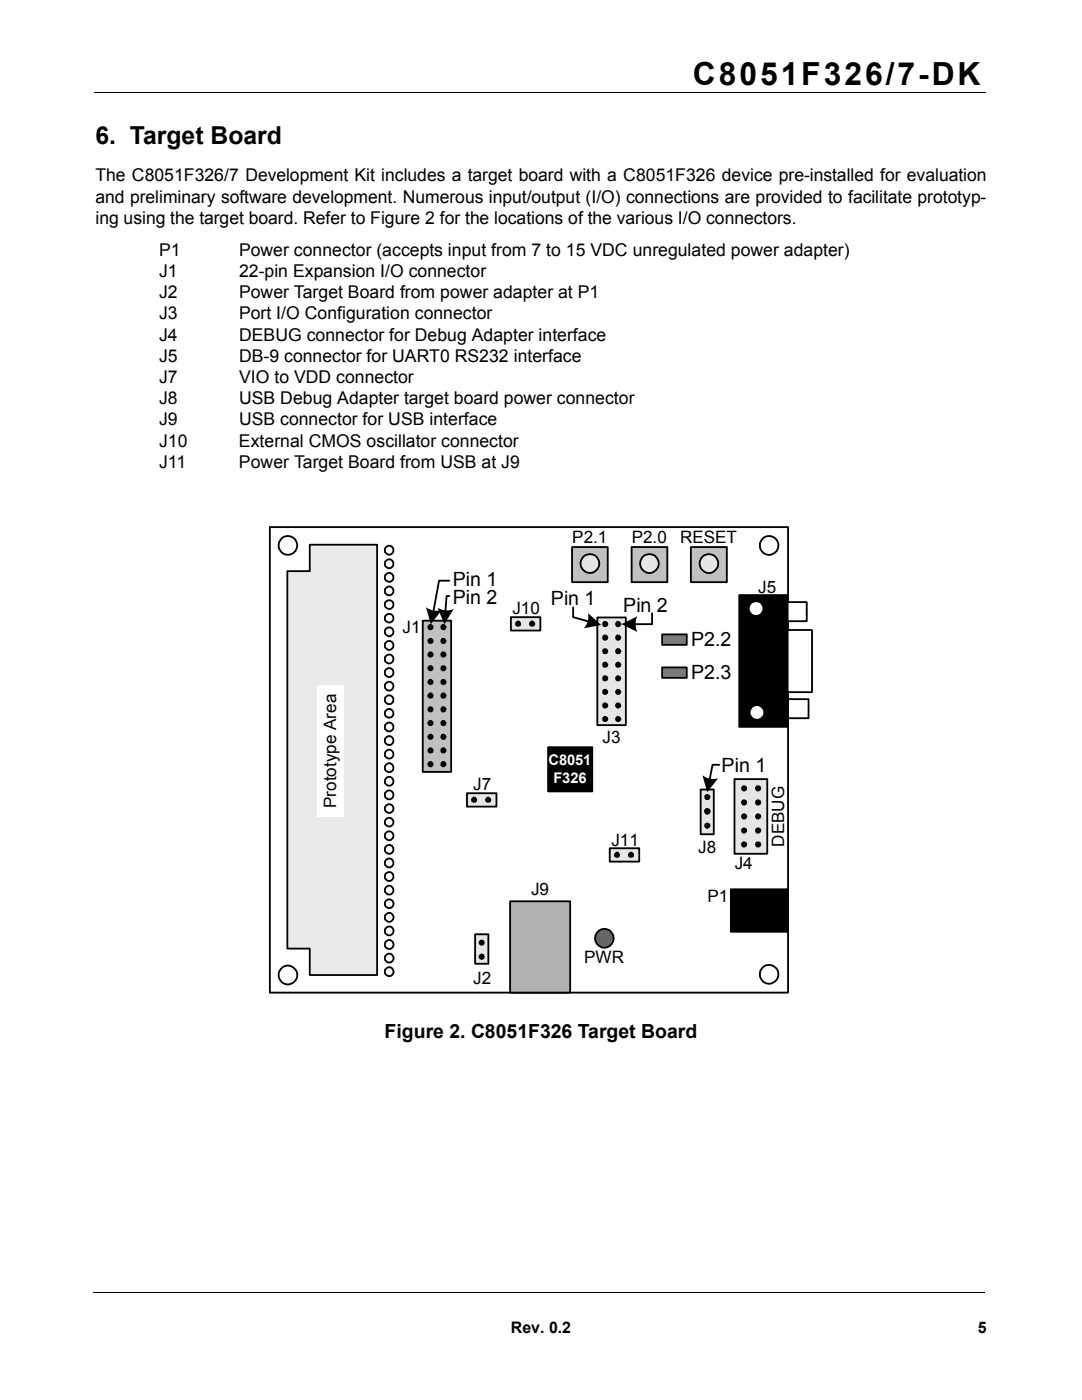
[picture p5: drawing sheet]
<svg xmlns="http://www.w3.org/2000/svg" width="216mm" height="279mm" viewBox="0 0 216 279" stroke-linecap="round" stroke-linejoin="round" font-family="sans-serif">
<path d="M18.8 18.4h177.8M18.6 257.9h177.8" fill="none" stroke="#000" stroke-width=".2"/>
<g fill="#fff">
<path d="M19.1 259.4h38.1v14.5h-38.1z"/>
<path d="M53.1 104.2h109.7v94.7h-109.7z"/>
<path d="M156.7 139.5h4.6v3.8h-4.6z"/>
</g>
<path d="M53.8 105.2h103.4v92.9h-103.4M156.7 139.5h4.6v3.8h-4.6z" fill="none" stroke="#000" stroke-width=".37"/>
<circle cx="153.5" cy="108.8" r="1.86" fill="#fff"/>
<circle cx="153.5" cy="108.8" r="1.86" fill="none" stroke="#000" stroke-width=".37"/>
<circle cx="153.5" cy="194.4" r="1.87" fill="#fff"/>
<circle cx="153.5" cy="194.4" r="1.87" fill="none" stroke="#000" stroke-width=".37"/>
<path d="M146.6 155.5h6.5v14.9h-6.5z" fill="#e6e6e6"/>
<g fill="none" stroke="#000" stroke-width=".37">
<path d="M146.6 155.5h6.5v14.9h-6.5zM145.8 177.5h11.3v8.4h-11.3z"/>
<circle cx="148.5" cy="157.3" r=".44"/>
<circle cx="151.3" cy="157.3" r=".44"/>
<circle cx="148.5" cy="162.9" r=".44"/>
<circle cx="148.5" cy="165.8" r=".44"/>
<circle cx="148.5" cy="160.2" r=".44"/>
<circle cx="148.5" cy="168.5" r=".44"/>
<circle cx="151.3" cy="162.9" r=".44"/>
<circle cx="151.3" cy="165.8" r=".44"/>
<circle cx="151.3" cy="160.2" r=".44"/>
<circle cx="151.3" cy="168.5" r=".44"/>
</g>
<g fill="#000">
<circle cx="148.5" cy="157.3" r=".44"/>
<circle cx="151.3" cy="157.3" r=".44"/>
<circle cx="148.5" cy="162.9" r=".44"/>
<circle cx="148.5" cy="165.8" r=".44"/>
<circle cx="148.5" cy="160.2" r=".44"/>
<circle cx="148.5" cy="168.5" r=".44"/>
<circle cx="151.3" cy="162.9" r=".44"/>
<circle cx="151.3" cy="165.8" r=".44"/>
<circle cx="151.3" cy="160.2" r=".44"/>
<circle cx="151.3" cy="168.5" r=".44"/>
</g>
<path d="M145.8 177.5h11.3v8.4h-11.3z" fill="#000"/>
<circle cx="57.5" cy="194.6" r="1.87" fill="#fff"/>
<g fill="none" stroke="#000" stroke-width=".37">
<path d="M53.8 105.2v92.9"/>
<circle cx="57.5" cy="194.6" r="1.87"/>
</g>
<circle cx="57.4" cy="108.8" r="1.86" fill="#fff"/>
<circle cx="57.4" cy="108.8" r="1.86" fill="none" stroke="#000" stroke-width=".37"/>
<path d="M61.8 108.7h13.4v85.9h-13.4v-5.3h-4.5v-75.3h4.5z" fill-rule="evenodd" fill="#eaeaea"/>
<path d="M61.8 108.7h13.4v85.9h-13.4v-5.3h-4.5v-75.3h4.5z" fill="none" stroke="#000" stroke-width=".37"/>
<path d="M63.4 136.7h5.2v26.3h-5.2z" fill="#fff"/>
<path d="M147.5 118.8h9.7v26.3h-9.7z" fill="#000"/>
<path d="M147.5 118.8h9.7v26.3h-9.7z" fill="none" stroke="#000" stroke-width=".37"/>
<circle cx="150.9" cy="121.5" r="1.49" fill="#fff"/>
<circle cx="150.9" cy="121.5" r="1.49" fill="none" stroke="#000" stroke-width=".37"/>
<circle cx="151" cy="142.2" r="1.47" fill="#fff"/>
<circle cx="151" cy="142.2" r="1.47" fill="none" stroke="#000" stroke-width=".37"/>
<path d="M157.2 125.7h4.8v12.4h-4.8z" fill="#fff"/>
<path d="M157.2 125.7h4.8v12.4h-4.8z" fill="none" stroke="#000" stroke-width=".37"/>
<path d="M157.2 120.2h3.8v3.8h-3.8z" fill="#fff"/>
<path d="M157.2 120.2h3.8v3.8h-3.8z" fill="none" stroke="#000" stroke-width=".37"/>
<circle cx="77.7" cy="142.3" r=".87" fill="#fff"/>
<circle cx="77.7" cy="142.3" r=".87" fill="none" stroke="#000" stroke-width=".37"/>
<circle cx="77.7" cy="145.1" r=".87" fill="#fff"/>
<circle cx="77.7" cy="145.1" r=".87" fill="none" stroke="#000" stroke-width=".37"/>
<circle cx="77.7" cy="150.5" r=".88" fill="#fff"/>
<circle cx="77.7" cy="150.5" r=".88" fill="none" stroke="#000" stroke-width=".37"/>
<circle cx="77.7" cy="155.9" r=".88" fill="#fff"/>
<circle cx="77.7" cy="155.9" r=".88" fill="none" stroke="#000" stroke-width=".37"/>
<circle cx="77.7" cy="161.3" r=".87" fill="#fff"/>
<circle cx="77.7" cy="161.3" r=".87" fill="none" stroke="#000" stroke-width=".37"/>
<circle cx="77.7" cy="164.1" r=".87" fill="#fff"/>
<circle cx="77.7" cy="164.1" r=".87" fill="none" stroke="#000" stroke-width=".37"/>
<circle cx="77.7" cy="169.5" r=".88" fill="#fff"/>
<circle cx="77.7" cy="169.5" r=".88" fill="none" stroke="#000" stroke-width=".37"/>
<circle cx="77.7" cy="172.2" r=".88" fill="#fff"/>
<circle cx="77.7" cy="172.2" r=".88" fill="none" stroke="#000" stroke-width=".37"/>
<circle cx="77.7" cy="109.8" r=".88" fill="#fff"/>
<circle cx="77.7" cy="109.8" r=".88" fill="none" stroke="#000" stroke-width=".37"/>
<circle cx="77.7" cy="112.5" r=".88" fill="#fff"/>
<circle cx="77.7" cy="112.5" r=".88" fill="none" stroke="#000" stroke-width=".37"/>
<circle cx="77.7" cy="117.9" r=".88" fill="#fff"/>
<circle cx="77.7" cy="117.9" r=".88" fill="none" stroke="#000" stroke-width=".37"/>
<circle cx="77.7" cy="120.6" r=".87" fill="#fff"/>
<circle cx="77.7" cy="120.6" r=".87" fill="none" stroke="#000" stroke-width=".37"/>
<circle cx="77.7" cy="126.1" r=".87" fill="#fff"/>
<circle cx="77.7" cy="126.1" r=".87" fill="none" stroke="#000" stroke-width=".37"/>
<circle cx="77.7" cy="128.8" r=".88" fill="#fff"/>
<circle cx="77.7" cy="128.8" r=".88" fill="none" stroke="#000" stroke-width=".37"/>
<circle cx="77.7" cy="134.2" r=".88" fill="#fff"/>
<circle cx="77.7" cy="134.2" r=".88" fill="none" stroke="#000" stroke-width=".37"/>
<circle cx="77.7" cy="136.9" r=".88" fill="#fff"/>
<circle cx="77.7" cy="136.9" r=".88" fill="none" stroke="#000" stroke-width=".37"/>
<circle cx="77.7" cy="177.6" r=".88" fill="#fff"/>
<circle cx="77.7" cy="177.6" r=".88" fill="none" stroke="#000" stroke-width=".37"/>
<circle cx="77.7" cy="180.3" r=".88" fill="#fff"/>
<circle cx="77.7" cy="180.3" r=".88" fill="none" stroke="#000" stroke-width=".37"/>
<circle cx="77.7" cy="185.8" r=".88" fill="#fff"/>
<circle cx="77.7" cy="185.8" r=".88" fill="none" stroke="#000" stroke-width=".37"/>
<circle cx="77.7" cy="188.5" r=".89" fill="#fff"/>
<circle cx="77.7" cy="188.5" r=".89" fill="none" stroke="#000" stroke-width=".37"/>
<circle cx="77.7" cy="193.9" r=".89" fill="#fff"/>
<circle cx="77.7" cy="193.9" r=".89" fill="none" stroke="#000" stroke-width=".37"/>
<circle cx="77.7" cy="153.2" r=".88" fill="#fff"/>
<circle cx="77.7" cy="153.2" r=".88" fill="none" stroke="#000" stroke-width=".37"/>
<circle cx="77.7" cy="191.2" r=".89" fill="#fff"/>
<circle cx="77.7" cy="191.2" r=".89" fill="none" stroke="#000" stroke-width=".37"/>
<circle cx="77.7" cy="183.1" r=".88" fill="#fff"/>
<circle cx="77.7" cy="183.1" r=".88" fill="none" stroke="#000" stroke-width=".37"/>
<circle cx="77.7" cy="115.2" r=".88" fill="#fff"/>
<circle cx="77.7" cy="115.2" r=".88" fill="none" stroke="#000" stroke-width=".37"/>
<circle cx="77.7" cy="174.9" r=".88" fill="#fff"/>
<circle cx="77.7" cy="174.9" r=".88" fill="none" stroke="#000" stroke-width=".37"/>
<circle cx="77.7" cy="123.3" r=".87" fill="#fff"/>
<circle cx="77.7" cy="123.3" r=".87" fill="none" stroke="#000" stroke-width=".37"/>
<circle cx="77.7" cy="131.5" r=".88" fill="#fff"/>
<circle cx="77.7" cy="131.5" r=".88" fill="none" stroke="#000" stroke-width=".37"/>
<circle cx="77.7" cy="139.6" r=".88" fill="#fff"/>
<circle cx="77.7" cy="139.6" r=".88" fill="none" stroke="#000" stroke-width=".37"/>
<circle cx="77.7" cy="147.8" r=".88" fill="#fff"/>
<circle cx="77.7" cy="147.8" r=".88" fill="none" stroke="#000" stroke-width=".37"/>
<circle cx="77.7" cy="158.6" r=".88" fill="#fff"/>
<circle cx="77.7" cy="158.6" r=".88" fill="none" stroke="#000" stroke-width=".37"/>
<circle cx="77.7" cy="166.8" r=".87" fill="#fff"/>
<circle cx="77.7" cy="166.8" r=".87" fill="none" stroke="#000" stroke-width=".37"/>
<path d="M84.3 123.9h5.7v30.2h-5.7z" fill="#c0c0c0"/>
<g fill="none" stroke="#000" stroke-width=".37">
<path d="M89.7 119h-.6l-.2 3.2M84.3 123.9h5.7v30.2h-5.7zM85.7 138.4h.3l.3 .2v.5l-.3 .1-.4-.1-.2-.3zM109.4 149.1h8.8v8.8h-8.8z"/>
<circle cx="85.9" cy="130.6" r=".44"/>
<circle cx="85.9" cy="133.4" r=".43"/>
<circle cx="85.9" cy="125.2" r=".43"/>
<circle cx="85.9" cy="136.1" r=".43"/>
<circle cx="85.9" cy="127.9" r=".43"/>
<circle cx="88.5" cy="130.6" r=".45"/>
<circle cx="88.5" cy="133.4" r=".44"/>
<circle cx="88.5" cy="125.2" r=".44"/>
<circle cx="88.5" cy="136.1" r=".44"/>
<circle cx="88.5" cy="127.9" r=".44"/>
<circle cx="88.5" cy="138.8" r=".43"/>
<circle cx="85.9" cy="149.8" r=".43"/>
<circle cx="85.9" cy="141.6" r=".43"/>
<circle cx="85.9" cy="152.5" r=".43"/>
<circle cx="85.9" cy="144.3" r=".43"/>
<circle cx="85.9" cy="147.1" r=".43"/>
<circle cx="88.5" cy="149.8" r=".44"/>
<circle cx="88.5" cy="141.6" r=".44"/>
<circle cx="88.5" cy="152.5" r=".44"/>
<circle cx="88.5" cy="144.3" r=".44"/>
<circle cx="88.5" cy="147.1" r=".44"/>
</g>
<g fill="#000">
<path d="M85.7 138.4h.3l.3 .2v.5l-.3 .1-.4-.1-.2-.3z" fill-rule="evenodd"/>
<path d="M87.3 121.3l.8 .3a3.3 3.3 0 0 0 2.4 0l-1.8 3z" fill-rule="evenodd"/>
<circle cx="85.9" cy="130.6" r=".44"/>
<circle cx="85.9" cy="133.4" r=".43"/>
<circle cx="85.9" cy="125.2" r=".43"/>
<circle cx="85.9" cy="136.1" r=".43"/>
<circle cx="85.9" cy="127.9" r=".43"/>
<circle cx="88.5" cy="130.6" r=".45"/>
<circle cx="88.5" cy="133.4" r=".44"/>
<circle cx="88.5" cy="125.2" r=".44"/>
<circle cx="88.5" cy="136.1" r=".44"/>
<circle cx="88.5" cy="127.9" r=".44"/>
<circle cx="88.5" cy="138.8" r=".43"/>
<circle cx="85.9" cy="149.8" r=".43"/>
<circle cx="85.9" cy="141.6" r=".43"/>
<circle cx="85.9" cy="152.5" r=".43"/>
<circle cx="85.9" cy="144.3" r=".43"/>
<circle cx="85.9" cy="147.1" r=".43"/>
<circle cx="88.5" cy="149.8" r=".44"/>
<circle cx="88.5" cy="141.6" r=".44"/>
<circle cx="88.5" cy="152.5" r=".44"/>
<circle cx="88.5" cy="144.3" r=".44"/>
<circle cx="88.5" cy="147.1" r=".44"/>
</g>
<path d="M109.4 149.1h8.8v8.8h-8.8z" fill="#000"/>
<path d="M139.8 157.6h2.6v8.9h-2.6z" fill="#e6e6e6"/>
<g fill="none" stroke="#000" stroke-width=".37">
<path d="M139.8 157.6h2.6v8.9h-2.6zM143.5 152.6h-1.3l-.6 3.2"/>
<circle cx="141.1" cy="159.1" r=".44"/>
<circle cx="141.1" cy="162" r=".45"/>
<circle cx="141.1" cy="164.8" r=".44"/>
<circle cx="141.1" cy="161.9" r=".45"/>
</g>
<g fill="#000">
<path d="M140.2 154.7l.7 .5 .7 .2 1.7-.1-2.2 2.8z" fill-rule="evenodd"/>
<circle cx="141.1" cy="159.1" r=".44"/>
<circle cx="141.1" cy="162" r=".45"/>
<circle cx="141.1" cy="164.8" r=".44"/>
<circle cx="141.1" cy="161.9" r=".45"/>
</g>
<path d="M114.2 109.2h7.1v7h-7.1z" fill="#c0c0c0"/>
<path d="M114.2 109.2h7.1v7h-7.1z" fill="none" stroke="#000" stroke-width=".37"/>
<circle cx="117.7" cy="112.5" r="1.87" fill="#e6e6e6"/>
<circle cx="117.7" cy="112.5" r="1.87" fill="none" stroke="#000" stroke-width=".37"/>
<path d="M126 109.2h7.2v7h-7.2z" fill="#c0c0c0"/>
<path d="M126 109.2h7.2v7h-7.2z" fill="none" stroke="#000" stroke-width=".37"/>
<circle cx="129.6" cy="112.5" r="1.87" fill="#e6e6e6"/>
<circle cx="129.6" cy="112.5" r="1.87" fill="none" stroke="#000" stroke-width=".37"/>
<path d="M137.9 109.2h7.1v7h-7.1z" fill="#c0c0c0"/>
<path d="M137.9 109.2h7.1v7h-7.1z" fill="none" stroke="#000" stroke-width=".37"/>
<circle cx="141.5" cy="112.5" r="1.87" fill="#e6e6e6"/>
<circle cx="141.5" cy="112.5" r="1.87" fill="none" stroke="#000" stroke-width=".37"/>
<path d="M101.8 179.9h12v18.2h-12z" fill="#b2b2b2"/>
<path d="M101.8 179.9h12v18.2h-12z" fill="none" stroke="#000" stroke-width=".37"/>
<circle cx="120.6" cy="187.3" r="1.88" fill="#656565"/>
<circle cx="120.6" cy="187.3" r="1.88" fill="none" stroke="#000" stroke-width=".37"/>
<path d="M132.1 133.2h4.9v2.1h-4.9z" fill="#808080"/>
<path d="M132.1 133.2h4.9v2.1h-4.9z" fill="none" stroke="#000" stroke-width=".37"/>
<path d="M132.1 126.6h4.9v2.1h-4.9z" fill="#808080"/>
<path d="M132.1 126.6h4.9v2.1h-4.9z" fill="none" stroke="#000" stroke-width=".37"/>
<path d="M101.9 123.2h5.9v2.6h-5.9z" fill="#e6e6e6"/>
<g fill="none" stroke="#000" stroke-width=".37">
<path d="M101.9 123.2h5.9v2.6h-5.9z"/>
<circle cx="103.4" cy="124.5" r=".46"/>
<circle cx="106.2" cy="124.5" r=".46"/>
</g>
<g fill="#000">
<circle cx="103.4" cy="124.5" r=".46"/>
<circle cx="106.2" cy="124.5" r=".46"/>
</g>
<path d="M93.2 158.3h5.9v2.7h-5.9z" fill="#e6e6e6"/>
<g fill="none" stroke="#000" stroke-width=".37">
<path d="M93.2 158.3h5.9v2.7h-5.9z"/>
<circle cx="94.6" cy="159.6" r=".46"/>
<circle cx="97.4" cy="159.6" r=".46"/>
</g>
<g fill="#000">
<circle cx="94.6" cy="159.6" r=".46"/>
<circle cx="97.4" cy="159.6" r=".46"/>
</g>
<path d="M94.8 186.5h2.7v5.8h-2.7z" fill="#e6e6e6"/>
<g fill="none" stroke="#000" stroke-width=".37">
<path d="M94.8 186.5h2.7v5.8h-2.7z"/>
<circle cx="96.1" cy="190.9" r=".45"/>
<circle cx="96.1" cy="188.1" r=".45"/>
</g>
<g fill="#000">
<circle cx="96.1" cy="190.9" r=".45"/>
<circle cx="96.1" cy="188.1" r=".45"/>
</g>
<path d="M119.2 123.2h5.7v21.5h-5.7z" fill="#e6e6e6"/>
<g fill="none" stroke="#000" stroke-width=".37">
<path d="M89.7 115.9h-2.1l-1.2 6.3M114.4 121.2v2l3.2 .9M119.2 123.2h5.7v21.5h-5.7zM130.1 122.4v2.2h-3.7"/>
<circle cx="120.8" cy="127.3" r=".45"/>
<circle cx="120.8" cy="124.6" r=".45"/>
<circle cx="120.8" cy="130" r=".44"/>
<circle cx="120.8" cy="132.7" r=".44"/>
<circle cx="120.8" cy="135.4" r=".44"/>
<circle cx="120.8" cy="138.1" r=".44"/>
<circle cx="123.4" cy="127.3" r=".45"/>
<circle cx="123.4" cy="124.6" r=".45"/>
<circle cx="123.4" cy="130" r=".44"/>
<circle cx="123.4" cy="132.7" r=".44"/>
<circle cx="123.4" cy="138.1" r=".44"/>
<circle cx="123.4" cy="135.4" r=".44"/>
<circle cx="120.8" cy="143.5" r=".44"/>
<circle cx="120.8" cy="140.8" r=".44"/>
<circle cx="123.4" cy="140.8" r=".44"/>
<circle cx="123.4" cy="143.5" r=".44"/>
</g>
<g fill="#000">
<path d="M85 121.2l1.5 .7 1.6-.1-2.1 2.8z" fill-rule="evenodd"/>
<path d="M117.3 122.4l2.7 2.3-3.5 .7 .7-1.2 .2-.6z" fill-rule="evenodd"/>
<path d="M124 124.6l3.2-1.6a3.3 3.3 0 0 0 0 3.1z" fill-rule="evenodd"/>
<circle cx="120.8" cy="127.3" r=".45"/>
<circle cx="120.8" cy="124.6" r=".45"/>
<circle cx="120.8" cy="130" r=".44"/>
<circle cx="120.8" cy="132.7" r=".44"/>
<circle cx="120.8" cy="135.4" r=".44"/>
<circle cx="120.8" cy="138.1" r=".44"/>
<circle cx="123.4" cy="127.3" r=".45"/>
<circle cx="123.4" cy="124.6" r=".45"/>
<circle cx="123.4" cy="130" r=".44"/>
<circle cx="123.4" cy="132.7" r=".44"/>
<circle cx="123.4" cy="138.1" r=".44"/>
<circle cx="123.4" cy="135.4" r=".44"/>
<circle cx="120.8" cy="143.5" r=".44"/>
<circle cx="120.8" cy="140.8" r=".44"/>
<circle cx="123.4" cy="140.8" r=".44"/>
<circle cx="123.4" cy="143.5" r=".44"/>
</g>
<path d="M121.7 169.3h5.9v2.7h-5.9z" fill="#e6e6e6"/>
<g fill="none" stroke="#000" stroke-width=".37">
<path d="M121.7 169.3h5.9v2.7h-5.9z"/>
<circle cx="123.1" cy="170.6" r=".46"/>
<circle cx="125.9" cy="170.6" r=".46"/>
</g>
<g fill="#000">
<circle cx="123.1" cy="170.6" r=".46"/>
<circle cx="125.9" cy="170.6" r=".46"/>
</g>
<text font-size="6.3" x="138.2" y="16.9">C8051F326/7-DK</text>
<text font-size="4.9" x="19" y="28.7">6. Target Board</text>
<g font-size="3.9">
<text x="90.4" y="117">Pin 1</text>
<text x="90.4" y="120.5">Pin 2</text>
<text x="109.9" y="120.8">Pin 1</text>
<text x="124.4" y="122.1">Pin 2</text>
<text x="137.9" y="128.8">P2.2</text>
<text x="137.9" y="135.4">P2.3</text>
<text x="144" y="154.1">Pin 1</text>
<text x="76.8" y="207.2">Figure 2. C8051F326 Target Board</text>
</g>
<g font-size="3.5">
<text x="19" y="36.2">The C8051F326/7 Development Kit includes a target board with a C8051F326 device pre-installed for evaluation</text>
<text x="19.1" y="40.4">and preliminary software development. Numerous input/output (I/O) connections are provided to facilitate prototyp-</text>
<text x="19.1" y="44.7">ing using the target board. Refer to Figure 2 for the locations of the various I/O connectors.</text>
<text x="31.7" y="51">P1</text>
<text x="47.7" y="51">Power connector (accepts input from 7 to 15 VDC unregulated power adapter)</text>
<text x="31.7" y="55.3">J1</text>
<text x="31.7" y="59.5">J2</text>
<text x="47.7" y="55.3">22-pin Expansion I/O connector</text>
<text x="47.7" y="59.5">Power Target Board from power adapter at P1</text>
<text x="31.7" y="63.7">J3</text>
<text x="47.7" y="63.7">Port I/O Configuration connector</text>
<text x="31.7" y="68">J4</text>
<text x="47.7" y="68">DEBUG connector for Debug Adapter interface</text>
<text x="31.7" y="72.2">J5</text>
<text x="31.7" y="76.4">J7</text>
<text x="47.7" y="76.4">VIO to VDD connector</text>
<text x="47.7" y="72.2">DB-9 connector for UART0 RS232 interface</text>
<text x="31.7" y="80.7">J8</text>
<text x="47.7" y="80.7">USB Debug Adapter target board power connector</text>
<text x="31.7" y="84.9">J9</text>
<text x="31.7" y="89.1">J10</text>
<text x="47.7" y="89.1">External CMOS oscillator connector</text>
<text x="47.7" y="84.9">USB connector for USB interface</text>
<text x="31.7" y="93.4">J11</text>
<text x="47.7" y="93.4">Power Target Board from USB at J9</text>
</g>
<g font-size="3.4">
<text x="114.2" y="108.3">P2.1</text>
<text x="126.1" y="108.3">P2.0</text>
<text x="135.7" y="108.3">RESET</text>
<text x="151.3" y="118.3">J5</text>
<text x="102.3" y="122.6">J10</text>
<text x="80.3" y="126.3">J1</text>
<text x="120.2" y="148.3">J3</text>
<text x="67.1" y="161.3" transform="rotate(-90 67.1 161.3)">Prototype Area</text>
<text x="94.4" y="157.8">J7</text>
<text x="122" y="168.7">J11</text>
<text x="139.3" y="170.2">J8</text>
<text x="146.6" y="173.5">J4</text>
<text x="156.5" y="169" transform="rotate(-90 156.5 169)">DEBUG</text>
<text x="106" y="178.7">J9</text>
<text x="141.2" y="179.9">P1</text>
<text x="94.4" y="196.3">J2</text>
<text x="116.6" y="192.2">PWR</text>
</g>
<g font-size="3.2">
<text x="102" y="266">Rev. 0.2</text>
<text x="195.1" y="266">5</text>
</g>
<g font-size="2.9" fill="#fff">
<text x="109.5" y="152.7">C8051</text>
<text x="110.4" y="156.2">F326</text>
</g>
</svg>
